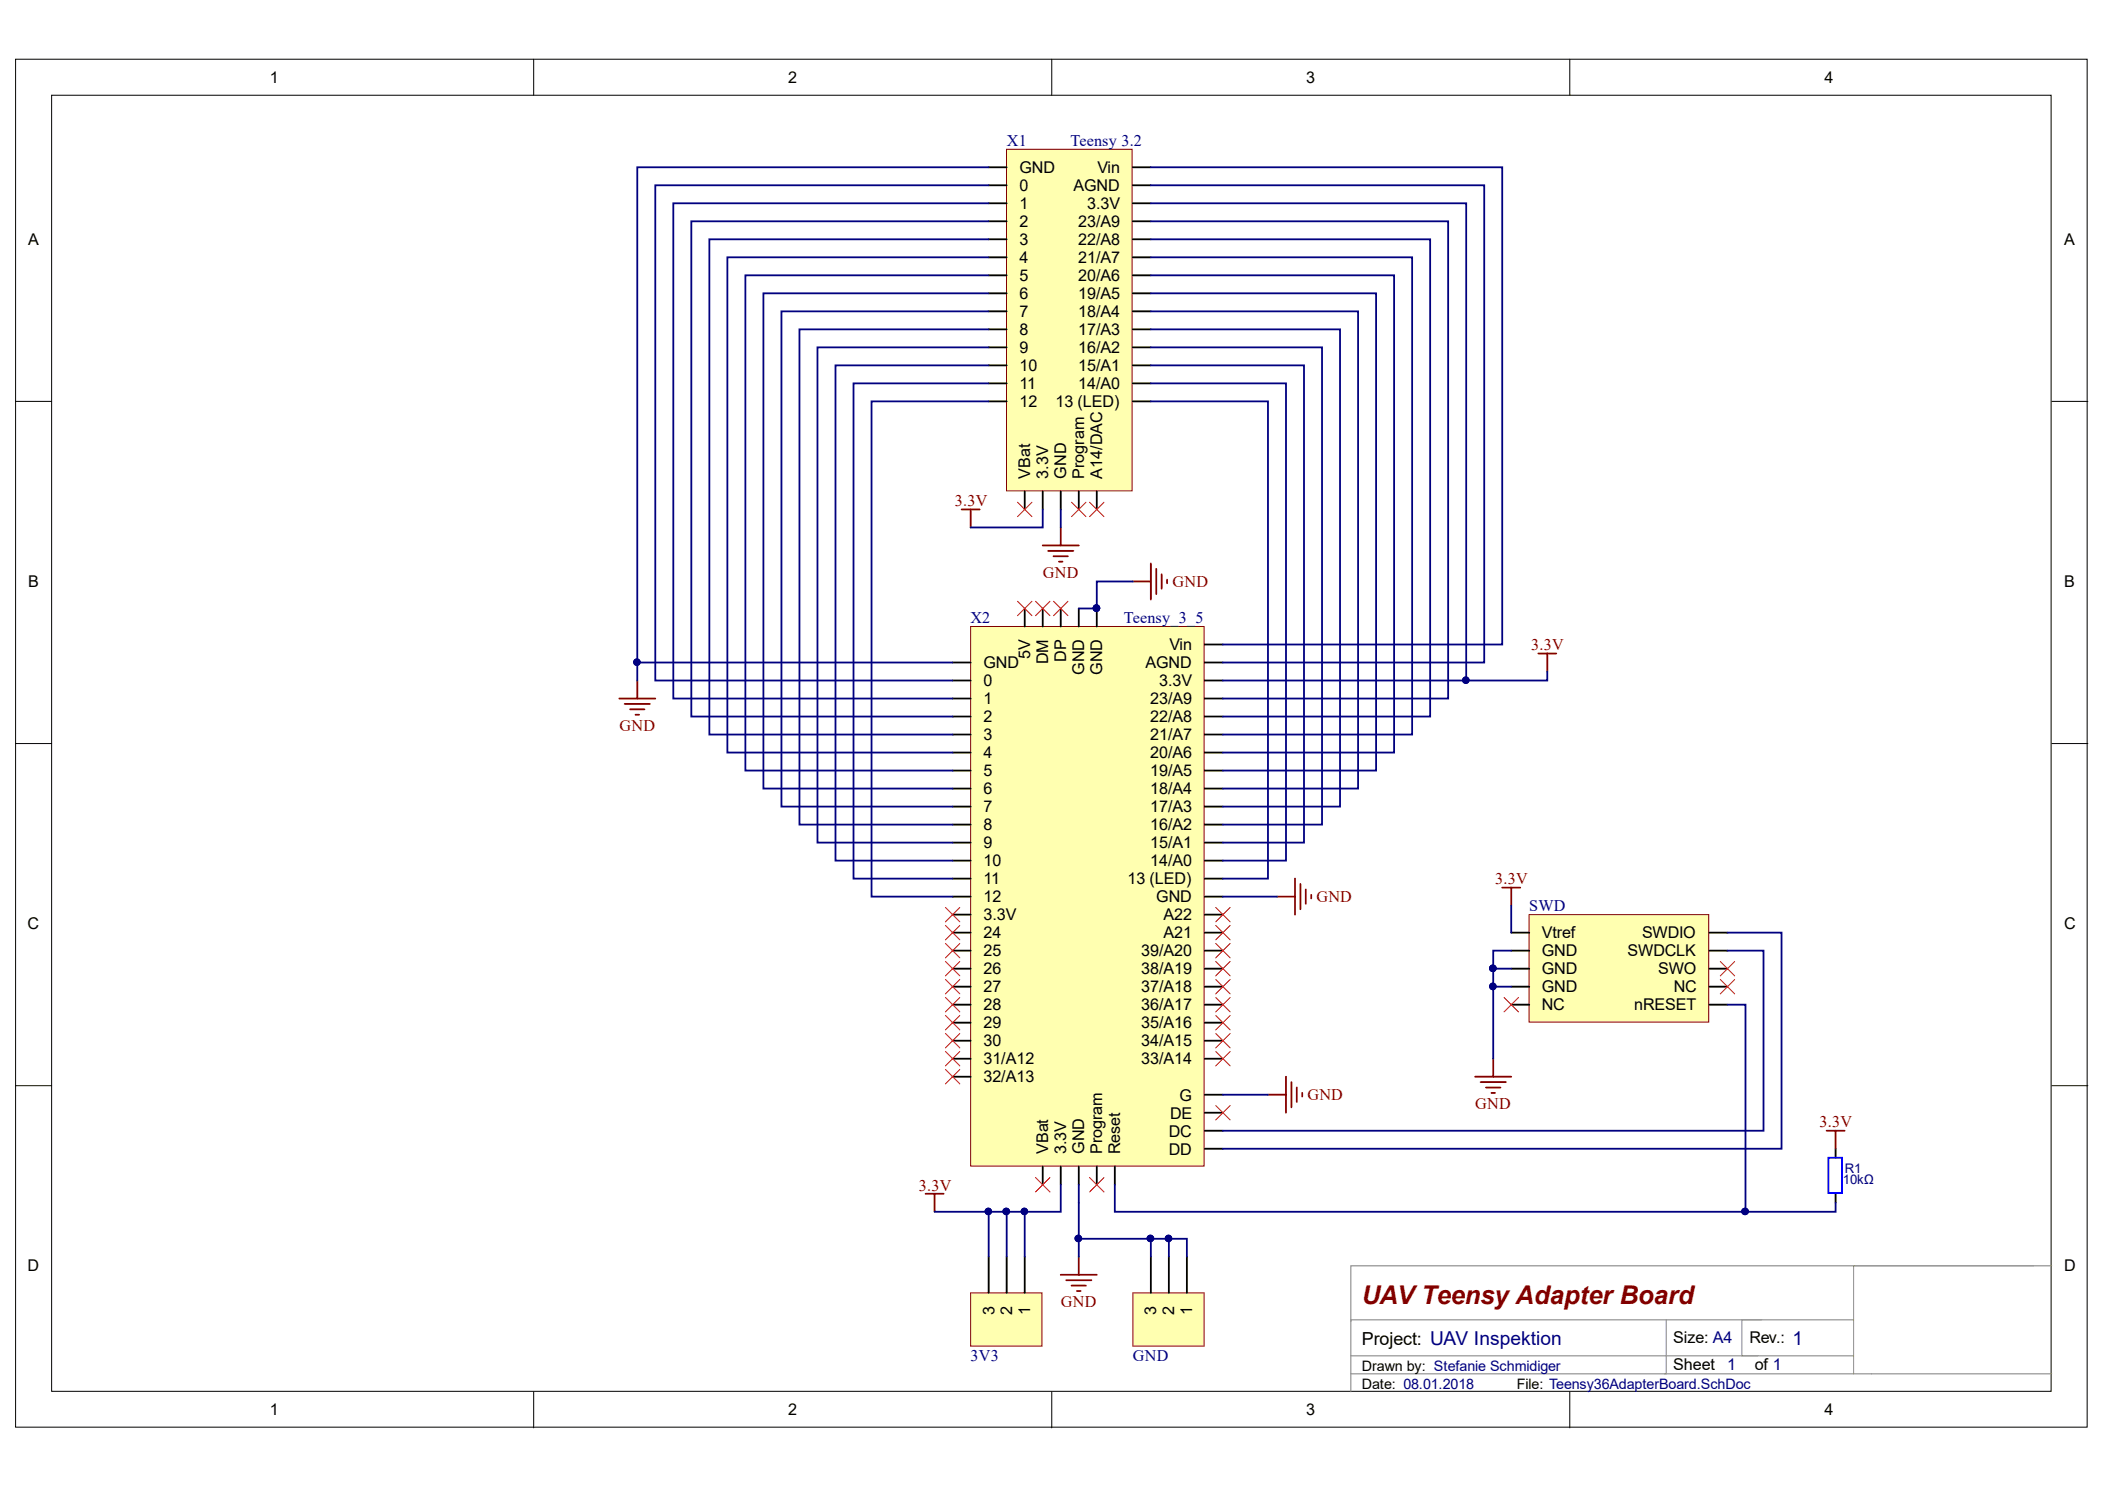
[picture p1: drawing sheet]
<svg xmlns="http://www.w3.org/2000/svg" width="297mm" height="210mm" viewBox="0 0 297 210" stroke-linecap="round" stroke-linejoin="round" font-family="sans-serif">
<g fill="#fff" stroke="#000" stroke-width=".14">
<path d="M2.2 8.4h292.3v192.9h-292.3z"/>
<path d="M7.3 13.4h282.1v182.9h-282.1z"/>
</g>
<path d="M75.3 8.4v5M148.4 8.4v5M221.5 8.4v5M2.2 56.6h5.1M289.5 56.6h5.1M2.2 104.9h5.1M289.5 104.9h5.1M2.2 153.2h5.1M289.5 153.2h5.1M75.3 196.3v5.1M148.4 196.3v5.1M221.5 196.3v5.1" fill="none" stroke="#000" stroke-width=".14"/>
<path d="M287 178.6h-96.4v17.7M289.5 178.6h-27.9v15.2M190.6 193.8h98.9M190.6 191.3h71M235.1 186.2v7.6h-.2M248.6 186.2h-2.8v5.1h2.3M261.6 186.2h-71v.2" fill="none" stroke="#808080" stroke-width=".14"/>
<path d="M137 88.4h32.9v76.1h-32.9z" fill="#ffffb0" stroke="#800000" stroke-width=".14"/>
<g fill="none" stroke="#000" stroke-width=".25">
<path d="M134.4 93.5h2.6M134.4 96h2.6M134.4 98.5h2.6M144.6 85.8v2.6M147.1 85.8v2.6M149.7 85.8v2.6M152.2 85.8v2.6M154.8 85.8v2.6M170 90.9h2.6M170 93.5h2.6M170 96h2.6M170 98.5h2.6"/>
<path d="M134.4 101.1h2.6M134.4 103.6h2.6M134.4 106.2h2.6M134.4 108.7h2.6M134.4 111.2h2.6M134.4 113.8h2.6M134.4 116.3h2.6M134.4 118.9h2.6M170 101.1h2.6M170 103.6h2.6M170 106.2h2.6M170 108.7h2.6"/>
<path d="M170 111.2h2.6M170 113.8h2.6M170 116.3h2.6M170 118.9h2.6M134.4 121.4h2.6M134.4 123.9h2.6M134.4 126.5h2.6M134.4 129h2.6M134.4 131.6h2.6M134.4 134.1h2.6M134.4 136.6h2.6M134.4 139.2h2.6"/>
<path d="M170 121.4h2.6M170 123.9h2.6M170 126.5h2.6M170 129h2.6M170 131.6h2.6M170 134.1h2.6M170 136.6h2.6M170 139.2h2.6M134.4 141.7h2.6M134.4 144.3h2.6M134.4 146.8h2.6M134.4 149.3h2.6"/>
<path d="M134.4 151.9h2.6M170 141.7h2.6M170 144.3h2.6M170 146.8h2.6M170 149.3h2.6M170 154.4h2.6M170 159.5h2.6M170 157h2.6M147.1 164.6v2.5M149.7 164.6v2.5M152.2 164.6v2.5M154.8 164.6v2.5"/>
<path d="M157.3 164.6v2.5M170 162h2.6"/>
</g>
<circle cx="154.7" cy="85.8" r=".46" fill="#000080" stroke="#000080" stroke-width=".14"/>
<path d="M212 125.2h2.5M213.3 125.2v2.6" fill="none" stroke="#800000" stroke-width=".25"/>
<path d="M215.8 129h25.3v15.2h-25.3z" fill="#ffffb0" stroke="#800000" stroke-width=".14"/>
<path d="M213.3 131.6h2.5M213.3 139.2h2.5M213.3 136.6h2.5M213.3 134.1h2.5M241.2 131.6h2.6M241.2 139.2h2.6M241.2 136.6h2.6M241.2 134.1h2.6M213.3 141.7h2.5M241.2 141.7h2.6" fill="none" stroke="#000" stroke-width=".25"/>
<path d="M242.7 138.2l2.1 2M242.7 135.6l2.1 2.1M244.8 138.2l-2.1 2M244.8 135.6l-2.1 2.1M212.2 140.7l2.1 2M214.3 140.7l-2.1 2" fill="none" stroke="#f00" stroke-width=".14"/>
<path d="M213.3 127.8v3.8" fill="none" stroke="#000080" stroke-width=".25"/>
<path d="M137 182.4h10v7.5h-10z" fill="#ffffb0" stroke="#800000" stroke-width=".14"/>
<path d="M139.5 177.3v5.1M142.1 177.3v5.1M144.6 177.3v5.1" fill="none" stroke="#000" stroke-width=".25"/>
<path d="M159.9 182.4h10v7.5h-10z" fill="#ffffb0" stroke="#800000" stroke-width=".14"/>
<path d="M162.4 177.3v5.1M164.9 177.3v5.1M167.5 177.3v5.1" fill="none" stroke="#000" stroke-width=".25"/>
<path d="M142 21.1h17.8v48.1h-17.8z" fill="#ffffb0" stroke="#800000" stroke-width=".14"/>
<g fill="none" stroke="#000" stroke-width=".25">
<path d="M139.5 23.6h2.6M139.5 26.1h2.6M139.5 28.7h2.6M139.5 31.2h2.6M139.5 33.8h2.6M139.5 36.3h2.6M139.5 38.8h2.6M159.9 23.6h2.5M159.9 26.1h2.5M159.9 28.7h2.5M159.9 31.2h2.5M159.9 33.8h2.5"/>
<path d="M159.9 36.3h2.5M159.9 38.8h2.5M139.5 41.4h2.6M139.5 43.9h2.6M139.5 46.5h2.6M139.5 49h2.6M139.5 51.5h2.6M139.5 54.1h2.6M139.5 56.6h2.6M159.9 41.4h2.5M159.9 43.9h2.5M159.9 46.5h2.5"/>
<path d="M159.9 49h2.5M159.9 51.5h2.5M159.9 54.1h2.5M159.9 56.6h2.5M144.6 69.3v2.6M147.1 69.3v2.6M149.7 69.3v2.6M152.2 69.3v2.6M154.8 69.3v2.6M259 162v1.3M259 168.4v1.3"/>
</g>
<g fill="none" stroke="#000080" stroke-width=".25">
<path d="M139.5 38.8h-34.3v69.9h29.2M139.5 36.3h-36.9v69.9h31.8M139.5 33.8h-39.4v69.8h34.3M139.5 31.2h-41.9v69.9h36.8M139.5 28.7h-44.5v69.8h39.4M139.5 26.1h-47v69.9h41.9M139.5 23.6h-49.6v69.9h44.5M162.4 38.8h34.3v67.4h-24.1M162.4 36.3h36.9v67.3h-26.7M162.4 33.8h39.4v67.3h-29.2M162.4 31.2h42v67.3h-31.8M162.4 28.7h44.5v67.3h-34.3"/>
<path d="M162.4 26.1h47v67.4h-36.8M162.4 23.6h49.6v67.3h-39.4M139.5 56.6h-16.5v69.9h11.4M139.5 54.1h-19.1v69.8h14M139.5 51.5h-21.6v69.9h16.5M139.5 49h-24.1v69.9h19M139.5 46.5h-26.7v69.8h21.6M139.5 43.9h-29.2v69.9h24.1M139.5 41.4h-31.8v69.8h26.7M162.4 56.6h16.5v67.3h-6.3M162.4 54.1h19.1v67.3h-8.9M162.4 51.5h21.6v67.4h-11.4"/>
<path d="M162.4 49h24.2v67.3h-14M162.4 46.5h26.7v67.3h-16.5M162.4 41.4h31.8v67.3h-21.6M162.4 43.9h29.2v67.3h-19M147.1 71.9v2.5h-10.1M149.7 71.9v2.5M89.9 93.5v2.5M159.9 82h-5.1v3.8h-2.6M218.3 94.7v1.3h-11.4M172.6 126.5h7.6M210.7 136.6v2.6h2.6M210.7 136.6h2.6"/>
<path d="M210.7 139.2v10.1M213.3 134.1h-2.6v2.5M243.8 134.1h5.1v25.4h-76.3M243.8 131.6h7.6v30.4h-78.8M172.6 154.4h6.3M243.8 141.7h2.5v29.2h-89v-3.8M139.5 170.9v6.4M142.1 170.9v6.4M144.6 170.9v6.4M149.7 167.1v3.8h-17.8M152.2 167.1v10.2M152.2 174.7h15.3v2.6"/>
<path d="M162.4 174.7v2.6M164.9 174.7v2.6M259 169.7v1.2h-12.7"/>
</g>
<g fill="#000080" stroke="#000080" stroke-width=".14">
<circle cx="206.8" cy="95.9" r=".46"/>
<circle cx="89.9" cy="93.4" r=".46"/>
<circle cx="139.5" cy="170.9" r=".46"/>
<circle cx="142" cy="170.9" r=".46"/>
<circle cx="144.5" cy="170.9" r=".46"/>
<circle cx="210.7" cy="139.1" r=".46"/>
<circle cx="210.7" cy="136.6" r=".46"/>
<circle cx="246.3" cy="170.9" r=".46"/>
<circle cx="152.2" cy="174.7" r=".46"/>
<circle cx="162.3" cy="174.7" r=".46"/>
<circle cx="164.9" cy="174.7" r=".46"/>
<circle cx="154.7" cy="85.8" r=".46"/>
</g>
<g fill="none" stroke="#800000" stroke-width=".25">
<path d="M135.7 71.9h2.5M137 71.9v2.5M147.1 76.9h5.1M147.9 77.7h3.6M148.7 78.5h2M149.4 79.2h.5M149.7 74.4v2.5M162.4 79.5v5.1M87.4 98.5h5.1M88.1 99.3h3.6M89.9 96v2.5M159.9 82h2.5"/>
<path d="M163.2 80.2v3.6M163.9 81v2M164.7 81.8v.5M217.1 92.2h2.5M218.3 92.2v2.5M88.9 100.1h2M89.7 100.8h.5M180.2 126.5h2.5M182.7 123.9v5.1M183.5 124.7v3.6M184.3 125.5v2M185 126.2v.5"/>
<path d="M178.9 154.4h2.6M181.5 151.9v5.1M182.2 152.6v3.6M183 153.4v2M183.8 154.2v.5M208.2 151.9h5.1M208.9 152.6h3.6M209.7 153.4h2M210.5 154.2h.5M210.7 149.3v2.6M257.8 159.5h2.5M259 159.5v2.5"/>
<path d="M130.6 168.4h2.6M131.9 168.4v2.5M149.7 179.8h5.1M152.2 177.3v2.5M150.4 180.6h3.6M151.2 181.4h2M152 182.1h.5"/>
</g>
<g fill="none" stroke="#f00" stroke-width=".14">
<path d="M143.6 70.8l2 2.1M145.6 70.8l-2 2.1M151.2 70.8l2 2.1M153.2 70.8l-2 2.1M153.8 70.8l2 2.1M155.8 70.8l-2 2.1M143.6 84.8l2 2.1M145.6 84.8l-2 2.1M146.1 84.8l2.1 2.1M148.2 84.8l-2.1 2.1M148.7 84.8l2 2.1M150.7 84.8l-2 2.1"/>
<path d="M133.4 128l2 2M133.4 130.5l2 2.1M133.4 133.1l2 2M133.4 135.6l2 2.1M133.4 138.2l2 2M135.4 128l-2 2M135.4 130.5l-2 2.1M135.4 133.1l-2 2M135.4 135.6l-2 2.1M135.4 138.2l-2 2M171.6 138.2l2 2M171.6 135.6l2 2.1"/>
<path d="M171.6 133.1l2 2M171.6 130.5l2 2.1M171.6 128l2 2M173.6 138.2l-2 2M173.6 135.6l-2 2.1M173.6 133.1l-2 2M173.6 130.5l-2 2.1M173.6 128l-2 2M133.4 140.7l2 2M133.4 143.2l2 2.1M133.4 145.8l2 2M133.4 150.9l2 2"/>
<path d="M133.4 148.3l2 2.1M135.4 140.7l-2 2M135.4 143.2l-2 2.1M135.4 145.8l-2 2M135.4 150.9l-2 2M135.4 148.3l-2 2.1M171.6 148.3l2 2.1M171.6 145.8l2 2M171.6 143.2l2 2.1M171.6 140.7l2 2M171.6 155.9l2 2.1M173.6 148.3l-2 2.1"/>
<path d="M173.6 145.8l-2 2M173.6 143.2l-2 2.1M173.6 140.7l-2 2M173.6 155.9l-2 2.1M146.1 166.1l2.1 2M148.2 166.1l-2.1 2M153.8 166.1l2 2M155.8 166.1l-2 2"/>
</g>
<path d="M258 163.3h1.9v5h-1.9z" fill="none" stroke="#00f" stroke-width=".25"/>
<text font-size="3.6" fill="#800000" x="192.2" y="183.9">UAV Teensy Adapter Board</text>
<text font-size="2.7" fill="#000080" x="253" y="189.7">1</text>
<text font-size="2.5" x="192.2" y="189.8">Project: UAV Inspektion</text>
<g font-size="2.3">
<text x="38.1" y="11.7">1</text>
<text x="111.2" y="11.7">2</text>
<text x="184.3" y="11.7">3</text>
<text x="257.4" y="11.7">4</text>
<text x="143.9" y="24.4">GND</text>
<text x="143.9" y="26.9">0</text>
<text x="143.9" y="29.4">1</text>
<text x="151.5" y="26.9">AGND</text>
<text x="153.4" y="29.4">3.3V</text>
<text x="154.9" y="24.4">Vin</text>
<text x="4" y="34.6">A</text>
<text x="143.9" y="32">2</text>
<text x="143.9" y="34.6">3</text>
<text x="152.2" y="32">23/A9</text>
<text x="152.2" y="34.6">22/A8</text>
<text x="291.3" y="34.6">A</text>
<text x="143.9" y="37.1">4</text>
<text x="143.9" y="39.7">5</text>
<text x="152.2" y="37.1">21/A7</text>
<text x="152.2" y="39.7">20/A6</text>
<text x="143.9" y="42.2">6</text>
<text x="143.9" y="44.7">7</text>
<text x="143.9" y="47.3">8</text>
<text x="152.2" y="42.2">19/A5</text>
<text x="152.2" y="44.7">18/A4</text>
<text x="152.2" y="47.3">17/A3</text>
<text x="143.9" y="49.8">9</text>
<text x="143.9" y="52.3">10</text>
<text x="152.2" y="49.8">16/A2</text>
<text x="152.2" y="52.3">15/A1</text>
<text x="143.9" y="54.9">11</text>
<text x="143.9" y="57.4">12</text>
<text x="148.9" y="57.4">13 (LED)</text>
<text x="152.2" y="54.9">14/A0</text>
<text x="145.4" y="67.6" transform="rotate(-90 145.4 67.6)">VBat</text>
<text x="147.9" y="67.6" transform="rotate(-90 147.9 67.6)">3.3V</text>
<text x="150.5" y="67.6" transform="rotate(-90 150.5 67.6)">GND</text>
<text x="153" y="67.6" transform="rotate(-90 153 67.6)">Program</text>
<text x="155.5" y="67.6" transform="rotate(-90 155.5 67.6)">A14/DAC</text>
<text x="4" y="82.8">B</text>
<text x="291.3" y="82.8">B</text>
<text x="138.8" y="94.3">GND</text>
<text x="145.4" y="92.9" transform="rotate(-90 145.4 92.9)">5V</text>
<text x="147.9" y="93.7" transform="rotate(-90 147.9 93.7)">DM</text>
<text x="150.5" y="93.4" transform="rotate(-90 150.5 93.4)">DP</text>
<text x="153" y="95.2" transform="rotate(-90 153 95.2)">GND</text>
<text x="155.5" y="95.2" transform="rotate(-90 155.5 95.2)">GND</text>
<text x="161.6" y="94.3">AGND</text>
<text x="165" y="91.7">Vin</text>
<text x="138.8" y="96.8">0</text>
<text x="138.8" y="99.4">1</text>
<text x="138.8" y="101.9">2</text>
<text x="162.3" y="99.4">23/A9</text>
<text x="162.3" y="101.9">22/A8</text>
<text x="163.6" y="96.8">3.3V</text>
<text x="138.8" y="104.4">3</text>
<text x="138.8" y="107">4</text>
<text x="162.3" y="104.4">21/A7</text>
<text x="162.3" y="107">20/A6</text>
<text x="138.8" y="109.5">5</text>
<text x="138.8" y="112">6</text>
<text x="162.3" y="109.5">19/A5</text>
<text x="162.3" y="112">18/A4</text>
<text x="138.8" y="114.6">7</text>
<text x="138.8" y="117.1">8</text>
<text x="138.8" y="119.7">9</text>
<text x="162.3" y="114.6">17/A3</text>
<text x="162.3" y="117.1">16/A2</text>
<text x="162.3" y="119.7">15/A1</text>
<text x="138.8" y="122.2">10</text>
<text x="138.8" y="124.7">11</text>
<text x="159.1" y="124.7">13 (LED)</text>
<text x="162.3" y="122.2">14/A0</text>
<text x="3.9" y="131.1">C</text>
<text x="138.8" y="127.3">12</text>
<text x="138.8" y="129.8">3.3V</text>
<text x="163.2" y="127.3">GND</text>
<text x="164.2" y="129.8">A22</text>
<text x="291.3" y="131.1">C</text>
<text x="138.8" y="132.3">24</text>
<text x="138.8" y="134.9">25</text>
<text x="138.8" y="137.4">26</text>
<text x="161" y="134.9">39/A20</text>
<text x="161" y="137.4">38/A19</text>
<text x="164.2" y="132.3">A21</text>
<text x="217.6" y="132.3">Vtref</text>
<text x="217.6" y="137.4">GND</text>
<text x="217.6" y="134.9">GND</text>
<text x="229.7" y="134.9">SWDCLK</text>
<text x="231.7" y="132.3">SWDIO</text>
<text x="234" y="137.4">SWO</text>
<text x="138.8" y="139.9">27</text>
<text x="138.8" y="142.5">28</text>
<text x="161" y="139.9">37/A18</text>
<text x="161" y="142.5">36/A17</text>
<text x="217.6" y="142.5">NC</text>
<text x="217.6" y="139.9">GND</text>
<text x="230.6" y="142.5">nRESET</text>
<text x="236.2" y="139.9">NC</text>
<text x="138.8" y="145">29</text>
<text x="138.8" y="147.6">30</text>
<text x="161" y="145">35/A16</text>
<text x="161" y="147.6">34/A15</text>
<text x="138.8" y="150.1">31/A12</text>
<text x="138.8" y="152.6">32/A13</text>
<text x="161" y="150.1">33/A14</text>
<text x="166.5" y="155.3">G</text>
<text x="164.9" y="160.3">DC</text>
<text x="165.1" y="157.8">DE</text>
<text x="147.9" y="162.8" transform="rotate(-90 147.9 162.8)">VBat</text>
<text x="150.5" y="162.8" transform="rotate(-90 150.5 162.8)">3.3V</text>
<text x="153" y="162.8" transform="rotate(-90 153 162.8)">GND</text>
<text x="155.5" y="162.8" transform="rotate(-90 155.5 162.8)">Program</text>
<text x="158.1" y="162.8" transform="rotate(-90 158.1 162.8)">Reset</text>
<text x="164.9" y="162.9">DD</text>
<text x="3.9" y="179.4">D</text>
<text x="291.3" y="179.4">D</text>
<text x="140.3" y="185.4" transform="rotate(-90 140.3 185.4)">3</text>
<text x="142.9" y="185.4" transform="rotate(-90 142.9 185.4)">2</text>
<text x="145.4" y="185.4" transform="rotate(-90 145.4 185.4)">1</text>
<text x="163.2" y="185.4" transform="rotate(-90 163.2 185.4)">3</text>
<text x="165.7" y="185.4" transform="rotate(-90 165.7 185.4)">2</text>
<text x="168.2" y="185.4" transform="rotate(-90 168.2 185.4)">1</text>
<text x="236.1" y="189.5">Size: A4</text>
<text x="246.9" y="189.5">Rev.:</text>
<text x="236.1" y="193.3">Sheet</text>
<text x="247.6" y="193.3">of 1</text>
<text x="38.1" y="199.6">1</text>
<text x="111.2" y="199.6">2</text>
<text x="184.3" y="199.6">3</text>
<text x="257.4" y="199.6">4</text>
</g>
<g font-size="2.3" fill="#000080">
<text x="142.1" y="20.6">X1</text>
<text x="151.1" y="20.6">Teensy 3.2</text>
<text x="136.9" y="87.9">X2</text>
<text x="158.6" y="87.9">Teensy_3_5</text>
<text x="215.8" y="128.5">SWD</text>
<text x="136.9" y="192">3V3</text>
<text x="159.9" y="192">GND</text>
<text x="243.7" y="193.3">1</text>
</g>
<g font-size="2.3" fill="#800000">
<text x="134.7" y="71.4">3.3V</text>
<text x="147.2" y="81.5">GND</text>
<text x="165.4" y="82.8">GND</text>
<text x="216.1" y="91.7">3.3V</text>
<text x="87.4" y="103.1">GND</text>
<text x="211" y="124.7">3.3V</text>
<text x="185.8" y="127.3">GND</text>
<text x="184.5" y="155.2">GND</text>
<text x="208.2" y="156.4">GND</text>
<text x="256.8" y="159">3.3V</text>
<text x="129.6" y="167.9">3.3V</text>
<text x="149.7" y="184.4">GND</text>
</g>
<g font-size="2">
<text x="192.2" y="195.9">Date: 08.01.2018</text>
<text x="192.2" y="193.4">Drawn by: Stefanie Schmidiger</text>
<text x="214" y="195.9">File: Teensy36AdapterBoard.SchDoc</text>
</g>
<g font-size="1.9" fill="#000080">
<text x="260.1" y="167">10kΩ</text>
<text x="260.3" y="165.5">R1</text>
</g>
</svg>
